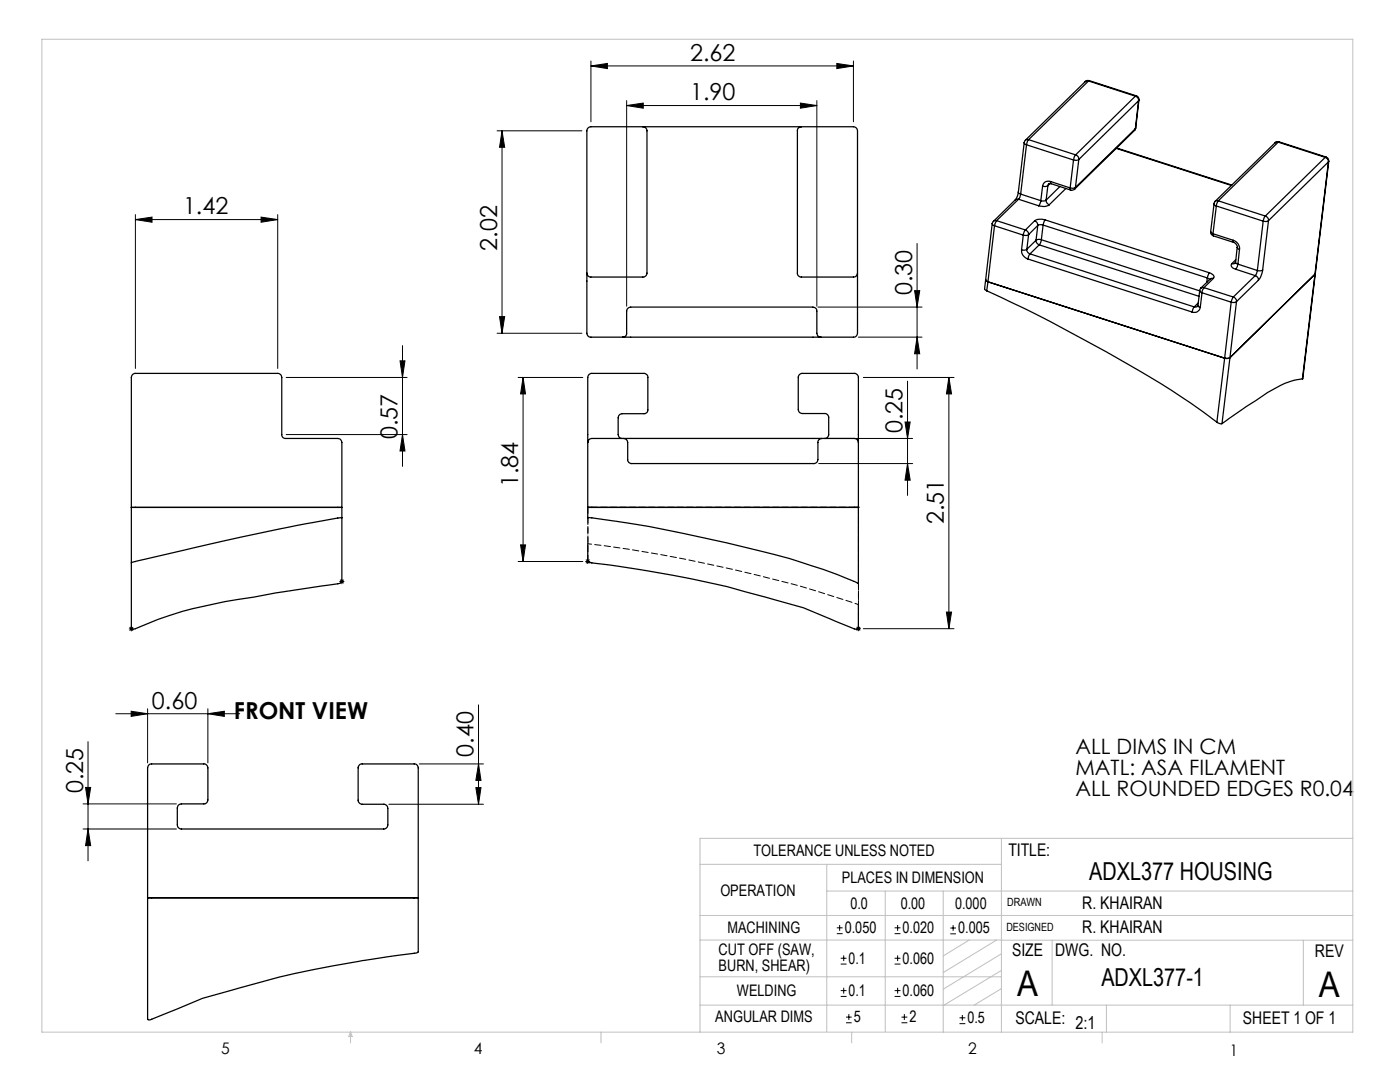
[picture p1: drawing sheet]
<svg xmlns="http://www.w3.org/2000/svg" width="279mm" height="216mm" viewBox="0 0 279 216" stroke-linecap="round" stroke-linejoin="round" font-family="sans-serif">
<g fill="none" stroke="#000" stroke-width=".2">
<path d="M117.9 13.2l3.3-.5v1zM117.9 12.2v12.1M117.9 13.2h52.4M167 12.7l3.3 .5-3.3 .5zM170.3 12.2v12.1M99.2 26.1h16.9M100.2 26.1l.5 3.3h-1zM100.2 26.1v40.4M125.1 21.1l3.3-.5v1zM125.1 20.1v41M125.1 21.1h37.9M159.7 20.6l3.3 .5-3.3 .5z"/>
<path d="M163 20.1v41M27 43.8l3.3-.5v1zM27 42.8v30.7M27 43.8h28.4M52.1 43.3l3.3 .5-3.3 .5zM55.4 42.8v30.7M182.5 58h1.1l-.6 3.3zM183 48.6v25M57.1 75.3h24.1M79.8 72h1l-.5 3.3zM80.3 69v24.1M99.2 66.5h16.9"/>
<path d="M99.7 63.2h1l-.5 3.3zM103.4 75.3h12.9M104.4 75.3l.5 3.3h-1zM104.4 75.3v36.7M163.2 61.3h20.8M171.3 67.3h12.7M172.3 75.3h18.1M181.1 76.1v22.7M183 67.3l.6 3.3h-1.1zM189.4 75.3l.5 3.3h-1zM189.4 75.3v50.1M57.1 86.7h24.1"/>
<path d="M80.3 86.7l.5 3.3h-1zM125.4 87.5h56.7M163.4 92.5h18.7M180.6 84.2h1l-.5 3.3zM181.1 92.5l.5 3.3h-1zM67.7 116h1M67.9 115.7l.7 .7M68.2 115.5v1.1M68.6 115.7l-.7 .7M103.4 112h12.9M103.9 108.7h1l-.5 3.3zM116.8 112h1"/>
<path d="M116.9 111.7l.8 .7M117.3 111.5v1M117.7 111.7l-.8 .7M25.7 125.5h1M25.9 125.1l.7 .7M26.2 125v1M26.6 125.1l-.7 .7M170.8 125.4h1M171 125.1l.7 .7M171.3 124.9v1M171.7 125.1l-.7 .7M172.3 125.4h18.1"/>
<path d="M188.9 122.1h1l-.5 3.3zM17.1 157.1h1l-.5 3.3zM17.6 148v23.8M23.1 142.4h24.7M26.2 141.9l3.3 .5-3.3 .5zM29.5 141.4v10.8M41.5 142.4l3.3-.5v1zM41.5 141.4v10.8M83.7 152.4h12.8M95 157.2h1l-.5 3.3zM95.5 140.7v19.8M95.5 152.4l.5 3.3h-1z"/>
<path d="M16.6 160.4h18.6M16.6 165.4h18.6M17.6 165.4l.5 3.3h-1zM77.6 160.5h18.9M167 186.3h1.2M167 185.1h1.2M167.6 184.6v1.1M167.8 198.8h1.1M167.8 197.7h1.1M167.8 192.4h1.1M167.8 191.2h1.1M168.4 190.6v1.2"/>
<path d="M168.4 197.1v1.2M178.5 198.8h1.2M178.5 197.7h1.2M178.5 192.4h1.2M178.5 191.2h1.2M178.5 186.3h1.2M178.5 185.1h1.2M179.1 184.6v1.1M179.1 190.6v1.2M179.1 197.1v1.2M189.7 185.2h1.1M189.7 186.3h1.1"/>
<path d="M190.2 184.6v1.1M168.8 204.1h1.2M168.8 203h1.2M169.4 202.4v1.1M179.9 204.1h1.2M179.9 203h1.2M180.5 202.4v1.1M191.5 204.3h1.2M191.5 203.1h1.2M192.1 202.5v1.2"/>
</g>
<g fill="none" stroke="#c0c0c0" stroke-width=".2">
<path d="M8.4 7.8h261.6v198.2h-261.6zM139.7 172.5h60.1M165 177.8h105M165 172.5v33.3M176.7 177.8v28M188.2 177.8v28.2M199.8 167.3v38.7M270 167.3h-130.3v38.7M139.7 182.7h130.3M139.7 187.6h60.2M139.7 194.9h60.1M193.4 187.6l-5.2 3.1"/>
<path d="M198.9 187.6l-10.7 6.5M199.8 187.6h70.2M199.8 197.3l-5.4 3.3M199.8 193.6l-11.6 7.1M199.8 190.3l-11.6 7.1M210 187.6v13M260.1 187.6v13M70 206v2.1M70 206l.3 .8h-.7zM119.9 206v2.1M139.7 200.6h130.3M170 206v2.1"/>
<path d="M220 206v2.1M220.8 200.6v5.4M245.5 200.6v5.4"/>
</g>
<g fill="#000">
<path d="M117.9 13.2l3.3-.5v1zM167 12.7l3.3 .5-3.3 .5z"/>
<path d="M125.1 21.1l3.3-.5v1zM159.7 20.6l3.3 .5-3.3 .5z"/>
<path d="M27 43.8l3.3-.5v1zM52.1 43.3l3.3 .5-3.3 .5z"/>
<path d="M79.8 72h1l-.5 3.3zM80.3 86.7l.5 3.3h-1z"/>
<path d="M99.7 63.2h1l-.5 3.3zM100.2 26.1l.5 3.3h-1z"/>
<path d="M182.5 58h1.1l-.6 3.3zM183 67.3l.6 3.3h-1.1zM180.6 84.2h1l-.5 3.3zM181.1 92.5l.5 3.3h-1z"/>
<path d="M189.4 75.3l.5 3.3h-1zM188.9 122.1h1l-.5 3.3zM104.4 75.3l.5 3.3h-1zM103.9 108.7h1l-.5 3.3z"/>
<path d="M26.2 141.9l3.3 .5-3.3 .5zM41.5 142.4l3.3-.5v1z"/>
<path d="M95.5 152.4l.5 3.3h-1zM95 157.2h1l-.5 3.3z"/>
<path d="M17.1 157.1h1l-.5 3.3zM17.6 165.4l.5 3.3h-1z"/>
</g>
<g fill="none" stroke="#000" stroke-width=".25">
<path d="M216.6 16.3l-12 11.7M217.2 16.2l-.6 .1M217.2 16.2l9.4 3M217.2 16.2l-11.9 11.7M217.4 16.1h-.3l-.5 .2M217.4 16.1l-.2 .1M217.4 16.1l9.4 3M226.6 19.2a.86 .86 0 0 1 .6 .9M226.6 19.2l-11.9 11.7M226.8 19.1a.75 .75 0 0 1 .5 .9M226.8 19.1l-.2 .1M227.3 20l-.1 .1"/>
<path d="M227.3 20l-.6 5.5M128.3 25.3a.85 .85 0 0 1 .8 .8v28.4a.78 .78 0 0 1-.8 .8h-10.4a.78 .78 0 0 1-.8-.8M159.9 25.3a.78 .78 0 0 0-.8 .8v28.4a.73 .73 0 0 0 .8 .8h10.4a.78 .78 0 0 0 .8-.8M202.6 39.9l-4.3 4.3M203.2 38.3l-.2 1-.4 .6M203.2 38.3l.1 .3 .4 .1M203.3 39.8l-.7 .1M203.3 39.8l-4.4 4.2M203.3 39.8l4 1.3M203.7 38.7l-.4 1.1M203.7 38.7l4 1.3M204.4 28.5l.1 .2 .4 .2"/>
<path d="M204.4 28.5l-1.2 9.8M204.6 28l-.2 .5M204.9 28.9l9.3 3M204.9 28.9l-1.2 9.8M205.3 27.9l-.4 1M205.3 27.9l-.7 .1M205.3 27.9l9.4 3M208.1 37.1l-.4 2.9M208.8 39.9l-.4 .2-.7-.1M208.8 39.9a.97 .97 0 0 0 .6 1M209.1 37l-.4 .2-.6-.1M209.1 37l-.3 2.9"/>
<path d="M209.5 36.6l-.4 .4M209.7 36.2a1.15 1.15 0 0 0-1.6 .9M209.7 36.2l.1 .5M209.7 36.2l3.9 1.3M209.8 36.7l-.4-.1-.3 .4M209.8 36.7l3.9 1.2M211.5 37.2l-2.7 2.7M212.7 37.6l-3.3 3.3M213.6 37.5l.1 .4M214.2 31.9l-.6 5.6M214.5 37.7l-.5 .3-.3-.1M214.6 37.4l-.4 .2-.6-.1"/>
<path d="M214.6 37.4l-.1 .3M214.7 30.9l-.5 1M214.7 30.9a.86 .86 0 0 1 .6 .9M215.3 31.8l-.5 .2-.6-.1M215.3 31.8l-.7 5.6M222.7 29.6l23 7.4M222.8 29.5l23.1 7.4M226.4 26l-11.9 11.7M226.6 25.7l-.2 .3M226.6 25.7l-12 11.7M226.7 25.5l-.3 .5M226.7 25.5l-.1 .2"/>
<path d="M227.2 20.1l-11.9 11.7M227.2 20.1l-.6 5.6M254.5 28.5l-12 11.7M255.1 28.4l-.6 .1M255.1 28.4l-12 11.7M255.1 28.4l9.4 3M255.2 28.3h-.3l-.4 .2M255.2 28.3l-.1 .1M255.2 28.3l9.4 3M264.5 31.4a.97 .97 0 0 1 .6 .9M264.5 31.4l-12 11.7M264.6 31.3a.82 .82 0 0 1 .6 .9"/>
<path d="M264.6 31.3l-.1 .1M265.1 32.3l-11.9 11.7M265.1 32.3l-2.7 22.4M265.2 32.2l-.1 .1M265.2 32.2l-2.7 22.4M117.1 54.5v-28.4a.85 .85 0 0 1 .8-.8h52.4a.85 .85 0 0 1 .8 .8v28.4M117.1 54.5v12a.78 .78 0 0 0 .8 .8h6.4M171.1 54.5v12a.78 .78 0 0 1-.8 .8h-6.5M196.7 55.8l.1 .3 .4 .1M196.9 58a295.7 295.7 0 0 1 24.5 12.6 164 164 0 0 1 21.5 13.6M197.2 56.2l-.3 1.8M197.2 56.2l47.2 15.3"/>
<path d="M198 44.6l-1.5 13 .4 .4M198 44.6l.5 .4M198.3 44.2l-.3 .4M198.5 45l-1.3 11.2M198.5 45l5.7 1.9M198.9 44l-.4 1M198.9 44l-.6 .2M198.9 44l5.7 1.9M203.9 49.8a1.79 1.79 0 0 0 1.2 1.9M204.2 46.9l-.3 2.9M204.6 45.9l-.4 1M204.6 45.9a.97 .97 0 0 1 .7 .9"/>
<path d="M204.9 49.7l-.4 .2-.6-.1M204.9 49.7a.86 .86 0 0 0 .7 1M205.1 51.7l32.8 10.6M205.3 46.8l-.5 .2-.6-.1M205.3 46.8l-.4 2.9M205.6 50.7l-.5 1M205.6 50.7l32.7 10.5M206.5 44.1a.93 .93 0 0 1 .6 .9M206.5 44.1l-1.9 1.8M206.8 47.9a.97 .97 0 0 0 .6 1M206.8 47.9l-1.9 1.8M207.1 45l-1.8 1.8"/>
<path d="M207.1 45l-.3 2.9M207.4 48.9l-1.8 1.8M207.4 48.9l31.9 10.2M207.7 40l-.4 1.1M207.8 47.8l-.4 1.1M207.8 47.8h-.6l-.4 .1M207.8 47.8l31.6 10.2M208.2 44.9l-.8-.1-.3 .2M208.2 44.9l32.7 10.6M208.2 44.9l-.4 2.9M208.6 43.9a2.4 2.4 0 0 0-2.1 .2M208.6 43.9l-.4 1"/>
<path d="M208.6 43.9l32.8 10.5M209.4 40.9a2.24 2.24 0 0 1-2.1 .2M239.4 58l.5 .4M239.4 58l-.3 2.9M239.6 57.5l-.2 .5M239.9 58.4l5.8 1.9M239.9 58.4l-.4 2.9M240.3 57.4l-.4 1M240.3 57.4l-.7 .1M240.3 57.4l5.8 1.9M240.9 55.5l.5 .3M240.9 55.5l-.1 .8"/>
<path d="M241.4 54.4l.8 .6 .1 .3-.2 .3M241.4 54.4l-.5 1.1M241.6 46.2a.75 .75 0 0 0 .5 .9M241.6 46.2l.5 .4M242.1 46.6v.5M242.1 46.6l4 1.3M242.1 55.6l-.6 .1-1.9 1.8M242.1 47.1l4.1 1.3M242.1 55.6l-1.8 1.8M242.3 40.7l.2 .3 .2 .1M242.3 40.7l-.7 5.5M242.5 40.2l-.2 .5"/>
<path d="M242.7 41.1l9.4 3M242.7 41.1l-.6 5.5M243.1 40.1l-.4 1M243.1 40.1l-.6 .1M243.1 40.1l9.4 3M245.9 52.6a.76 .76 0 0 0 0 .8 .76 .76 0 0 0 .7 .3M246.1 47.9a1.72 1.72 0 0 1 1.3 1.9M246.1 47.9l.1 .5M246.1 59.3a.93 .93 0 0 1 .7 .9M246.1 59.3l-.4 1M246.2 48.4l.5 .3 .2 .7M246.6 52.3a.48 .48 0 0 1-.7 .3"/>
<path d="M246.6 52.3l.2 .3 .3 .1M246.6 53.7l3.9 1.3M246.6 51.8l-.7 .8M246.9 49.4l.5 .4M246.9 49.4l-.3 2.9M247.1 52.7l-.5 1M247.1 52.7l3.8 1.3M247.4 49.8l-.3 2.9M250.5 55a.86 .86 0 0 1 .6 .9M250.5 55l-4.4 4.3M250.9 54l-.4 1M251.1 55.9l-4.3 4.3"/>
<path d="M252 53.9a4.1 4.1 0 0 1-.9 2M252 53.9l-.5 .1h-.6M252.1 44.1l-1.2 9.9M252.5 43.1a.86 .86 0 0 1 .7 .9M252.5 43.1l-.4 1M253.2 44l-.5 .2-.6-.1M253.2 44l-1.2 9.9M262.4 54.7l-16.9 16.7M262.4 54.7l-2.5 20.9M262.5 54.6l-.1 .1M262.5 54.6l-2.6 21M124.3 67.3a.73 .73 0 0 0 .8-.8v-4.4a.85 .85 0 0 1 .8-.8h36.3a.78 .78 0 0 1 .8 .8v4.4a.78 .78 0 0 0 .8 .8"/>
<path d="M124.3 67.3h39.5M238.3 61.2l-.4 1.1M239.1 60.9a.5 .5 0 0 1-.8 .3M239.1 60.9l.1 .3 .3 .1M239.1 60.5l-.8 .7M239.5 61.3a1.17 1.17 0 0 1-1.6 1M244.4 71.5l-1.5 12.7M245.5 71.4l-.6 .1h-.5M245.5 71.4l-1.6 13.1M245.7 60.3l-1.3 11.2M246.8 60.2l-.5 .2-.6-.1M246.8 60.2l-1.3 11.2"/>
<path d="M259.9 75.6l-1.7 .3a23.3 23.3 0 0 0-7.6 4l-6.7 4.6M117.3 88.3v15.1l.6-.1a232.1 232.1 0 0 1 27.9 5.2 143.5 143.5 0 0 1 24.7 7.5l.8 .5v-28.2M124.2 87.5a.78 .78 0 0 1-.8-.8v-3.3a.85 .85 0 0 1 .8-.8h4.3a.73 .73 0 0 0 .8-.8v-6.5a.78 .78 0 0 0-.8-.8h-10.4a.85 .85 0 0 0-.8 .8v13M124.5 87.5a.85 .85 0 0 1 .8 .8v3.4a.73 .73 0 0 0 .7 .8h36.4a.78 .78 0 0 0 .8-.8v-3.4a.78 .78 0 0 1 .8-.8M124.5 87.5h-6.4a.85 .85 0 0 0-.8 .8M124.5 87.5h39.5M164 87.5h6.5a.85 .85 0 0 1 .8 .8M164.6 87.5a.78 .78 0 0 0 .8-.8v-3.4a.78 .78 0 0 0-.8-.8h-4.5a.78 .78 0 0 1-.8-.8v-6.4a.78 .78 0 0 1 .8-.8h10.4a.85 .85 0 0 1 .8 .8v13M242.9 84.2l.4 .3h.6M26.2 101.2h42M68.2 103.3v12.7l-.3 .4-2.5 .4a339.1 339.1 0 0 0-27 4.7 101.2 101.2 0 0 0-11.8 4.1l-.4-.1v-13.2M68.2 103.3l-.8 .1a654.9 654.9 0 0 0-40.2 8.6l-1 .3"/>
<path d="M68.2 103.3v-15a.85 .85 0 0 0-.8-.8h-10.4a.73 .73 0 0 1-.8-.8v-11.4a.85 .85 0 0 0-.8-.8h-28.4a.85 .85 0 0 0-.8 .8v37M117.3 108.5v3.5l.4 .2a249.2 249.2 0 0 1 42.7 9.1l10.1 4.2 .7 .1 .1-.1v-4.8M117.3 101.2h54M29.8 152.5l.3-.1h10.6a.78 .78 0 0 1 .8 .8v6.4a.78 .78 0 0 1-.8 .8h-4.5a.85 .85 0 0 0-.8 .8v3.4a.85 .85 0 0 0 .8 .8h40.4a.85 .85 0 0 0 .8-.8v-3.3a.85 .85 0 0 0-.8-.8h-4.3a.85 .85 0 0 1-.8-.8v-6.5a.78 .78 0 0 1 .8-.8h10.4a.78 .78 0 0 1 .8 .8v36.8l-.4 .1a249.2 249.2 0 0 0-42.7 9.1l-10.3 4.2-.4 .1-.2-.2v-50.1zM29.5 179.1h54"/>
</g>
<path d="M117.3 101.2h.1M117.3 108.5v-5.1M117.3 112v-10.8M171.3 101.2h.1M171.3 101.2v24.2" fill="none" stroke="#000" stroke-width=".2" stroke-dasharray="1.3 .6"/>
<path d="M171.3 116.5v4.1M171.3 120.6a240.3 240.3 0 0 0-34.1-8.9l-.5-.1a215.1 215.1 0 0 0-19.4-3.1" fill="none" stroke="#000" stroke-width=".2" stroke-dasharray="1.3 .6" stroke-dashoffset=".5"/>
<path d="M118.1 101.2h52.4" fill="none" stroke="#000" stroke-width=".2" stroke-dasharray="1.3 .6" stroke-dashoffset=".2"/>
<path d="M117.3 101.2h.8M170.5 101.2h.8" fill="none" stroke="#000" stroke-width=".2" stroke-dasharray="1.3 .6" stroke-dashoffset=".4"/>
<g font-size="7.1">
<text x="203" y="198.7">A</text>
<text x="263.2" y="198.9">A</text>
</g>
<g font-size="4.9">
<text x="217.4" y="175.7">ADXL377 HOUSING</text>
<text x="219.8" y="196.7">ADXL377-1</text>
</g>
<g font-size="4.7">
<text x="137.7" y="12.1">2.62</text>
<text x="137.7" y="20">1.90</text>
<text x="36.5" y="42.8">1.42</text>
<text x="99.2" y="50" transform="rotate(-90 99.2 50)">2.02</text>
<text x="182" y="58.9" transform="rotate(-90 182 58.9)">0.30</text>
<text x="79.3" y="87.7" transform="rotate(-90 79.3 87.7)">0.57</text>
<text x="180.1" y="86.4" transform="rotate(-90 180.1 86.4)">0.25</text>
<text x="103.4" y="97.2" transform="rotate(-90 103.4 97.2)">1.84</text>
<text x="188.4" y="104.6" transform="rotate(-90 188.4 104.6)">2.51</text>
<text x="30.3" y="141.4">0.60</text>
<text x="46.7" y="143.4">FRONT VIEW</text>
<text x="94.5" y="151" transform="rotate(-90 94.5 151)">0.40</text>
<text x="16.6" y="158.3" transform="rotate(-90 16.6 158.3)">0.25</text>
</g>
<g font-size="4.2">
<text x="214.6" y="150.4">ALL DIMS IN CM</text>
<text x="214.6" y="154.6">MATL: ASA FILAMENT</text>
<text x="214.6" y="158.7">ALL ROUNDED EDGES R0.04</text>
</g>
<g font-size="3.5">
<text x="201.2" y="170.7">TITLE:</text>
<text x="216" y="181.4">R. KHAIRAN</text>
<text x="202" y="190.8">SIZE</text>
<text x="210.6" y="190.8">DWG. NO.</text>
<text x="216" y="186.2">R. KHAIRAN</text>
<text x="262.4" y="190.9">REV</text>
<text x="202.7" y="204.4">SCALE:</text>
<text x="214.6" y="205.4">2:1</text>
<text x="248.1" y="204.4">SHEET 1 OF 1</text>
</g>
<g font-size="3.2">
<text x="150.4" y="170.8">TOLERANCE UNLESS NOTED</text>
<text x="143.8" y="178.9">OPERATION</text>
<text x="168" y="176.2">PLACES IN DIMENSION</text>
<text x="169.7" y="181.4">0.0</text>
<text x="179.8" y="181.4">0.00</text>
<text x="190.6" y="181.4">0.000</text>
<text x="143.4" y="190.5">CUT OFF (SAW,</text>
<text x="145.2" y="186.2">MACHINING</text>
<text x="168.6" y="186.2">0.050</text>
<text x="180.1" y="186.2">0.020</text>
<text x="191.2" y="186.2">0.005</text>
<text x="143.4" y="193.7">BURN, SHEAR)</text>
<text x="169.4" y="192.3">0.1</text>
<text x="180.1" y="192.3">0.060</text>
<text x="147.1" y="198.7">WELDING</text>
<text x="169.4" y="198.7">0.1</text>
<text x="180.1" y="198.7">0.060</text>
<text x="142.8" y="204">ANGULAR DIMS</text>
<text x="170.4" y="204">5</text>
<text x="181.5" y="204">2</text>
<text x="193.1" y="204.2">0.5</text>
<text x="44.2" y="210.4">5</text>
<text x="94.6" y="210.3">4</text>
<text x="143.1" y="210.4">3</text>
<text x="193.2" y="210.3">2</text>
<text x="245.4" y="210.6">1</text>
</g>
<g font-size="2.3">
<text x="200.8" y="185.7">DESIGNED</text>
<text x="201" y="180.9">DRAWN</text>
</g>
</svg>
